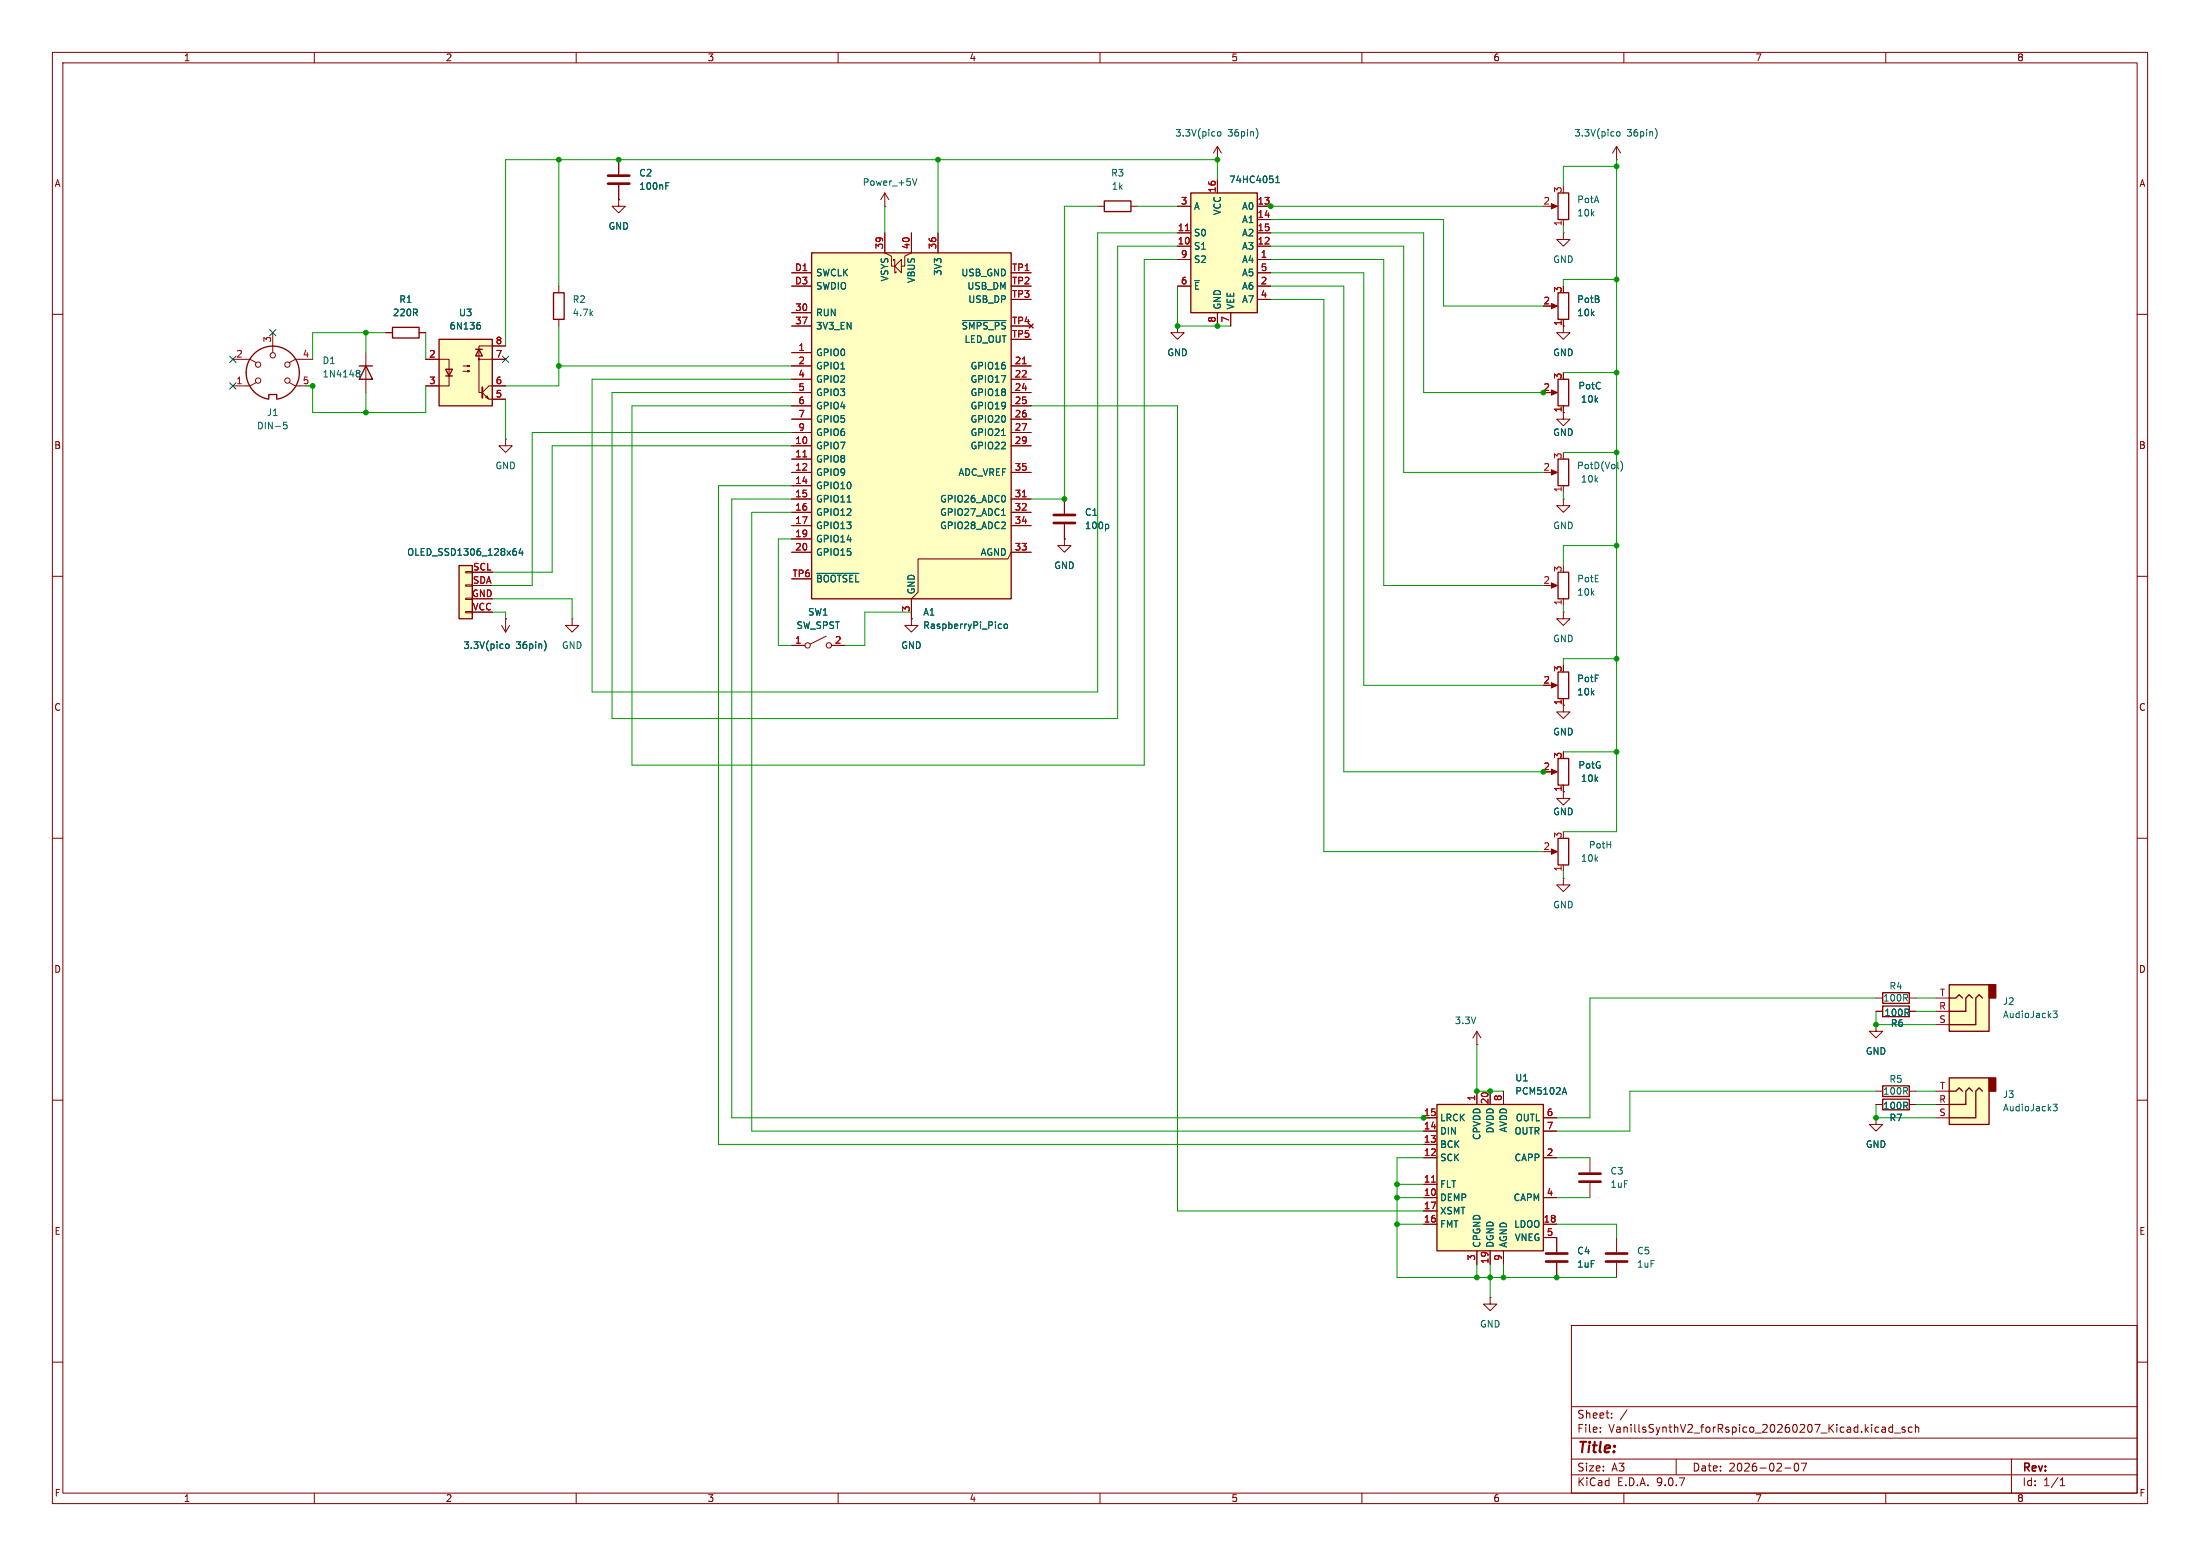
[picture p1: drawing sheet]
<svg xmlns="http://www.w3.org/2000/svg" width="420mm" height="297mm" viewBox="0 0 420 297" stroke-linecap="round" stroke-linejoin="round" font-family="sans-serif">
<g fill="none" stroke="#840000" stroke-width=".19">
<path d="M10 10h400v277h-400zM12 12h396v273h-396zM60 10v2M110 10v2M160 10v2M210 10v2M260 10v2M310 10v2M360 10v2M10 60h2M44.4 68.6h3.4l1.1 .6M48.9 73l-1.1 .7h-3.4"/>
<path d="M52.1 63.5v3.8M55.2 73l1.2 .7h3.3M59.7 68.6h-3.3l-1.2 .6M295.9 74.9h1M298.4 77.5v2.5h1.3l-1.3 1.3-1.2-1.3h1.2M408 60h2M295.9 90.2h1M298.4 95.3v1.2h1.3l-1.3 1.3-1.2-1.3h1.2M298.4 95.3h.1M298.4 92.7v1.3M10 110h2M408 110h2"/>
<path d="M295.9 130.8h1M298.4 133.4v2.5h1.3l-1.3 1.3-1.2-1.3h1.2M10 160h2M295.9 147.3h1M298.4 149.9v2.5h1.3l-1.3 1.3-1.2-1.3h1.2M408 160h2M281.9 199.4h.1M281.9 196.9l-.7 1.2M281.9 196.9l.8 1.2M281.9 196.9v2.5M10 210h2M408 210h2"/>
<path d="M297.2 236.2v2.8M303.5 221v2.8M303.5 225.8v2.8M308.6 236.2v2.8M284.5 247.6v1.3h1.2l-1.2 1.3-1.3-1.3h1.3M284.5 247.6h.1M297.2 241v2.8M300 253h108v32h-108zM308.6 241v2.8M10 260h2M300 278.5h108M300 274.5h108"/>
<path d="M300 268.5h108M305.5 273.2v.2M305.5 272.5v.1M307.7 270.5v.2M307.7 269.8v.1M310.6 269.1l-1.3 1.9M320 278.5v3M342.7 279.4l.2-.1a.8 .8 0 0 1 .5 .7 .8 .8 0 0 1-.5 .8l-.2-.2-.2-.4zM343.9 279.3h1l-.7 1.5M358.2 272.4l.5 .1M358.7 273.3l-.5 .1M359.3 272.5h.6v.9"/>
<path d="M359.9 272.7l-.5 .1a.29 .29 0 0 0-.2 .3 .29 .29 0 0 0 .2 .3l.5-.1M361.3 272.5l-.4-.1-.3 .3 .1 .6h.6M361.3 271.9v1.5M361.7 273.5h1.1M363.7 272.5l-.4-.1-.2 .2 .1 .2 .5 .2v.3h-.6M365 272.5l-.4-.1-.3 .3 .1 .6h.6M365.7 272.5l.2-.1 .3 .1 .1 .9M365.7 271.9v1.5M384 278.5v6.5M408 260h2M60 285v2M110 285v2"/>
<path d="M160 285v2M210 285v2M260 285v2M300 281.5h108M310 285v2M340.7 280.2h1.2M360 285v2M393.3 283.6h.9M393.3 282.5l.4-.4v1.5"/>
<circle cx="49.3" cy="69.6" r=".51"/>
<circle cx="49.3" cy="72.6" r=".51"/>
<circle cx="52.1" cy="67.8" r=".51"/>
<circle cx="54.9" cy="69.6" r=".51"/>
<circle cx="54.9" cy="72.6" r=".51"/>
</g>
<path d="M51.3 76.1v-.8h1.5v.8M51.3 76.2a5.1 5.1 0 0 1-3.5-7.8 5.1 5.1 0 0 1 8.6 0 5.1 5.1 0 0 1-3.6 7.8M297.4 72.4h2.1v5.1h-2.1zM297.4 87.6h2.1v5.1h-2.1zM297.4 128.3h2.1v5.1h-2.1zM297.4 144.8h2.1v5.1h-2.1z" fill="none" stroke="#840000" stroke-width=".25"/>
<path d="M54.8 80.6h-.6l-.1 .6 .2-.1h.4l.1 .2v.4l-.2 .2-.5-.2M309.4 88a1.46 1.46 0 0 1 0 2" fill="none" stroke="#006464" stroke-width=".19"/>
<g fill="#840000" stroke="#840000" stroke-width=".19">
<path d="M296.2 89.7l1.1 .5-1.1 .5z"/>
<path d="M296.2 74.4l1.1 .5-1.1 .5z"/>
<path d="M296.2 130.3l1.1 .5-1.1 .5z"/>
<path d="M296.2 146.8l1.1 .5-1.1 .5z"/>
</g>
<path d="M295.1 239.3h4.1M301.5 224h4.1M301.5 225.6h4.1M306.6 239.3h4M295.1 240.8h4.1M306.6 240.8h4" fill="none" stroke="#840000" stroke-width=".51"/>
<path d="M372.1 205.7h7.6v8.9h-7.6z" fill="#ffffc2"/>
<path d="M379.7 205.7h1.3v2.6h-1.3z" fill="#840000" stroke="#840000" stroke-width=".25"/>
<path d="M372.1 205.7h7.6v8.9h-7.6zM372.1 208.3h1.3l.6-.7 .6 .7M376.6 208.3l-.7-.7-.6 .7v2.5h-3.2M378.5 208.3l-.7-.7-.6 .7v5.1h-5.1" fill="none" stroke="#840000" stroke-width=".25"/>
<path d="M369.6 213.4h2.5M369.6 210.8h2.5M369.6 208.3h2.5" fill="none" stroke="#840000" stroke-width=".19"/>
<path d="M391.9 210.8h.8l-.4 .4 .4 .2v.5l-.2 .1-.6-.1" fill="none" stroke="#006464" stroke-width=".19"/>
<path d="M372.1 188h7.6v8.9h-7.6z" fill="#ffffc2"/>
<path d="M379.7 188h1.3v2.5h-1.3z" fill="#840000" stroke="#840000" stroke-width=".25"/>
<path d="M297.4 36.8h2.1v5.1h-2.1zM297.4 55.9h2.1v5.1h-2.1zM359.4 192h5.1v2.1h-5.1zM359.4 189.5h5.1v2h-5.1zM372.1 188h7.6v8.9h-7.6zM372.1 190.5h1.3l.6-.6 .6 .6M376.6 190.5l-.7-.6-.6 .6v2.5h-3.2M378.5 190.5l-.7-.6-.6 .6v5.1h-5.1M359.4 207.3h5.1v2h-5.1zM359.4 209.8h5.1v2h-5.1z" fill="none" stroke="#840000" stroke-width=".25"/>
<g fill="none" stroke="#840000" stroke-width=".19">
<path d="M295.9 39.4h1M308.6 30.5h.1M308.6 27.9l-.8 1.3M308.6 27.9l.8 1.3M308.6 27.9v2.6M295.9 58.4h1M298.4 44.5v1.2h1.3l-1.3 1.3-1.2-1.3h1.2M298.4 44.5h.1M298.4 41.9v1.3M298.4 61v2.5h1.3l-1.3 1.3-1.2-1.3h1.2M358.1 195.6v1.3h1.3l-1.3 1.2-1.2-1.2h1.2M358.1 195.6h.1"/>
<path d="M358.1 193h1.3M358.1 190.5h1.3M364.5 193h1.3M364.5 190.5h1.3M369.6 195.6h2.5M369.6 193h2.5M369.6 190.5h2.5M358.1 213.4v1.2h1.3l-1.3 1.3-1.2-1.3h1.2M358.1 213.4h.1M358.1 208.3h1.3M358.1 210.8h1.3M364.5 208.3h1.3"/>
<path d="M364.5 210.8h1.3"/>
</g>
<path d="M308.7 25.3l.2-.2 .3 .2 .1 .4-.1 .2-.3 .1-.2-.1zM316 24.5a1.46 1.46 0 0 1 0 2M391.9 193h.8l-.4 .5 .4 .1v.5l-.2 .2-.6-.2" fill="none" stroke="#006464" stroke-width=".19"/>
<g fill="#840000" stroke="#840000" stroke-width=".19">
<path d="M296.2 57.9l1.1 .5-1.1 .5z"/>
<path d="M296.2 38.9l1.1 .5-1.1 .5z"/>
</g>
<path d="M274.3 210.8h20.3v28h-20.3z" fill="#ffffc2"/>
<path d="M105.7 55.9h2v5.1h-2zM274.3 210.8h20.3v28h-20.3z" fill="none" stroke="#840000" stroke-width=".25"/>
<g fill="none" stroke="#840000" stroke-width=".19">
<path d="M106.7 54.6v1.3M106.7 61v1.2M109.2 118.1v1.3h1.3l-1.3 1.3-1.3-1.3h1.3M109.2 118.1h.1M174 118.1v1.3h1.3l-1.3 1.3-1.3-1.3h1.3M174 118.1h.1M151.1 123.2h2.6M157.7 121.4l-3 1.5M158.7 123.2h2.6M271.8 213.4h2.5M271.8 215.9h2.5M271.8 218.4h2.5"/>
<path d="M281.9 208.3v2.5M284.5 208.3v2.5M287 208.3v2.5M294.6 213.4h2.6M294.6 215.9h2.6M271.8 221h2.5M271.8 226.1h2.5M271.8 228.6h2.5M271.8 231.1h2.5M271.8 233.7h2.5M281.9 238.8v2.5M284.5 238.8v2.5"/>
<path d="M287 238.8v2.5M294.6 221h2.6M294.6 228.6h2.6M294.6 233.7h2.6M294.6 236.2h2.6"/>
<circle cx="154.2" cy="123.2" r=".51"/>
<circle cx="158.2" cy="123.2" r=".51"/>
</g>
<path d="M273.3 225.6h.7" fill="none" stroke="#a90000" stroke-width=".19"/>
<path d="M298.3 208.5h.7M298.6 207.6l.5 1.3" fill="none" stroke="#006464" stroke-width=".19"/>
<path d="M154.9 48.3h38.1v66h-38.1z" fill="#ffffc2"/>
<path d="M210.8 38.4h5.1v2h-5.1zM154.9 48.3h38.1v66h-38.1zM74.9 62.5h5.1v2h-5.1zM297.4 109.2h2.1v5.1h-2.1zM297.4 160h2.1v5.1h-2.1z" fill="none" stroke="#840000" stroke-width=".25"/>
<g fill="none" stroke="#840000" stroke-width=".19">
<path d="M118.1 38.1v1.3h1.3l-1.3 1.2-1.3-1.2h1.3M118.1 38.1h.1M118.1 30.5v2.8M118.1 35.3v2.8M168.9 39.4h.1M168.9 36.8v2.6M168.9 36.8l-.8 1.3M168.9 36.8l.8 1.3M209.5 39.4h1.3M215.9 39.4h1.3M151.1 52.1h3.8M151.1 54.6h3.8"/>
<path d="M151.1 59.7h3.8M168.9 44.5v3.8l1.3 .6v1.9h.6M170.6 49.8v-.3h.2v2.6h.3v-.3M170.8 50.8l1.3-1.3v2.6zM174 44.5v3.8l-1.3 .6v1.9h-.6M179.1 44.5v3.8M193 52.1h3.8M193 54.6h3.8M193 57.2h3.8M73.7 63.5h1.2M80 63.5h1.3M151.1 62.2h3.8"/>
<path d="M151.1 67.3h3.8M151.1 69.9h3.8M151.1 72.4h3.8M151.1 74.9h3.8M151.1 77.5h3.8M193 62.2h3.8M193 69.9h3.8M193 72.4h3.8M193 74.9h3.8M193 77.5h3.8M193 64.8h3.8M196.5 61.8l.7 .8"/>
<path d="M197.2 61.8l-.7 .8M151.1 80h3.8M151.1 82.6h3.8M151.1 85.1h3.8M151.1 87.6h3.8M151.1 90.2h3.8M151.1 92.7h3.8M151.1 95.3h3.8M151.1 97.8h3.8M193 80h3.8M193 82.6h3.8M193 85.1h3.8"/>
<path d="M193 90.2h3.8M193 95.3h3.8M193 97.8h3.8M151.1 100.3h3.8M151.1 102.9h3.8M151.1 105.4h3.8M151.1 110.5h3.8M193 100.3h3.8M196.8 105.4h-3.8l-.6 1.3h-17.1v6.3l-1.3 1.3v3.8M295.9 111.8h1M298.4 116.8v1.3h1.3l-1.3 1.3-1.2-1.3h1.2M298.4 116.8h.1"/>
<path d="M298.4 114.3v1.3M295.9 162.6h1M298.4 167.6v1.3h1.3l-1.3 1.3-1.2-1.3h1.2M298.4 167.6h.1M298.4 165.1v1.3"/>
</g>
<path d="M195.2 69.4h.7M153.3 87.2h.7M195.2 94.8h.7" fill="none" stroke="#a90000" stroke-width=".19"/>
<path d="M127.1 35.5h.4M127.1 34.9h.6M174.2 34.1l.4 1.3 .4-1.3M183.7 61.2h8.4M161.7 95.8h.8M191.2 83.1h.7M191.2 98.4h.7M155.9 109.4h8.1M190.8 119.1l.4 .1M191.2 119.9l-.4 .1M191.7 119.2l.2-.1 .4 .1v.5l-.1 .2-.3 .1-.2-.2z" fill="none" stroke="#006464" stroke-width=".19"/>
<path d="M116.1 33.5h4M116.1 35.1h4" fill="none" stroke="#840000" stroke-width=".51"/>
<g fill="#840000" stroke="#840000" stroke-width=".19">
<path d="M296.2 111.3l1.1 .5-1.1 .5z"/>
<path d="M296.2 162.1l1.1 .5-1.1 .5z"/>
</g>
<path d="M83.8 64.8h10.2v12.7h-10.2z" fill="#ffffc2"/>
<path d="M83.8 64.8h10.2v12.7h-10.2zM85.1 70.5h1.3l-.7 1.3zM85.1 71.8h1.3M90.8 66.7h1.3M91.4 66.7l.7 1.2h-1.3z" fill="none" stroke="#840000" stroke-width=".25"/>
<g fill="none" stroke="#840000" stroke-width=".19">
<path d="M232.4 30.5h.1M232.4 27.9l-.8 1.3M232.4 27.9l.8 1.3M232.4 27.9v2.6M81.3 68.6h4.4v5.1h-4.4M88.4 69.9h1.3l-.4 .1v-.3l.4 .2M88.4 70.9h1.3l-.4 .1v-.3l.4 .2M91.4 68.6h5.1M92.2 75.1l1.1 1.1h3.2M92.7 75.8l.3-.2 .2 .5zM96.5 66h-5.1v8.9h.7M96.5 73.7h-3.2l-1.1 1.1"/>
<circle cx="91.4" cy="68.6" r=".13"/>
</g>
<path d="M92.1 73.9v2" fill="none" stroke="#840000" stroke-width=".36"/>
<path d="M232.5 25.3l.2-.2 .3 .2 .1 .4-.1 .2-.3 .1-.2-.1zM239.8 24.5a1.46 1.46 0 0 1 0 2M91.3 62h.2l.2 .3v.4l-.4 .1M91.4 61.5h.2" fill="none" stroke="#006464" stroke-width=".19"/>
<path d="M227.3 36.8h12.7v22.9h-12.7z" fill="#ffffc2"/>
<path d="M227.3 36.8h12.7v22.9h-12.7zM68.6 69.9h2.5M69.8 69.9l1.3 2.5h-2.5z" fill="none" stroke="#840000" stroke-width=".25"/>
<g fill="none" stroke="#840000" stroke-width=".19">
<path d="M224.8 39.4h2.5M232.4 34.3v2.5M240 39.4h2.6M224.8 44.5h2.5M224.8 47h2.5M224.8 49.5h2.5M224.8 54.6h2.5M232.4 59.7v2.5M234.9 59.7v2.5M240 44.5h2.6M240 47h2.6M240 49.5h2.6"/>
<path d="M240 54.6h2.6M240 41.9h2.6M240 52.1h2.6M240 57.2h2.6M69.8 67.3v7.6M95.8 119.4l.7 1.3M96.5 118.1h.1M96.5 118.1v2.6M97.3 119.4l-.8 1.3"/>
</g>
<path d="M226.3 44h.7" fill="none" stroke="#a90000" stroke-width=".19"/>
<path d="M243.6 34.9h.7M243.6 34l.3-.4v1.3M228.1 53.6h.9M68.1 71.2h.1M68.1 70.7h.4l.2 .1v.2l-.2 .2M68.2 71.2h.3M68.2 71.2l-.1 .1M68.5 71.2l.2 .3v.3l-.2 .2-.4-.1M96.6 123l.2-.1 .3 .1 .1 .5-.1 .2-.3 .1-.2-.2zM103.9 122.3a1.46 1.46 0 0 1 0 2" fill="none" stroke="#006464" stroke-width=".19"/>
<path d="M87.6 108h2.6v10.1h-2.6z" fill="#ffffc2"/>
<path d="M87.6 108h2.6v10.1h-2.6z" fill="none" stroke="#840000" stroke-width=".25"/>
<g fill="none" stroke="#840000" stroke-width=".19">
<path d="M118.1 38.1h.1M118.1 30.5v2.8M118.1 35.3v2.8M224.8 39.4h2.5M232.4 34.3v2.5M240 39.4h2.6M151.1 54.6h3.8M151.1 52.1h3.8M151.1 59.7h3.8M168.9 44.5v3.8M174 44.5v3.8M179.1 44.5v3.8"/>
<path d="M193 54.6h3.8M193 52.1h3.8M193 57.2h3.8M224.8 44.5h2.5M224.8 47h2.5M224.8 49.5h2.5M224.8 54.6h2.5M232.4 59.7v2.5M234.9 59.7v2.5M240 44.5h2.6M240 47h2.6M240 49.5h2.6"/>
<path d="M240 54.6h2.6M240 41.9h2.6M240 52.1h2.6M240 57.2h2.6M73.7 63.5h1.2M80 63.5h1.3M81.3 68.6h2.5M81.3 73.7h2.5M94 68.6h2.5M94 73.7h2.5M94 66h2.5M94 76.2h2.5"/>
<path d="M151.1 62.2h3.8M151.1 67.3h3.8M151.1 69.9h3.8M151.1 72.4h3.8M151.1 74.9h3.8M151.1 77.5h3.8M193 62.2h3.8M193 69.9h3.8M193 72.4h3.8M193 74.9h3.8M193 77.5h3.8M193 64.8h3.8"/>
<path d="M196.5 61.8l.7 .8M197.2 61.8l-.7 .8M224.8 62.2v1.3h1.3l-1.3 1.3-1.3-1.3h1.3M224.8 62.2h.1M298.4 61v1.2M298.4 77.5v1.2M96.5 83.8v1.3h1.3l-1.3 1.3-1.3-1.3h1.3M96.5 83.8h.1M151.1 80h3.8M151.1 82.6h3.8M151.1 85.1h3.8M151.1 87.6h3.8"/>
<path d="M151.1 90.2h3.8M151.1 92.7h3.8M151.1 95.3h3.8M151.1 97.8h3.8M193 80h3.8M193 82.6h3.8M193 85.1h3.8M193 90.2h3.8M193 95.3h3.8M193 97.8h3.8M203.2 95.3v2.7M88.9 116.7h1.3v.3h-1.3z"/>
<path d="M88.9 114.2h1.3v.2h-1.3zM88.9 111.6h1.3v.3h-1.3zM88.9 109.1h1.3v.2h-1.3zM90.2 116.8h3.8M90.2 114.3h3.8M90.2 111.8h3.8M90.2 109.2h3.8M96.5 118.1h.1M151.1 100.3h3.8M151.1 102.9h3.8M151.1 105.4h3.8M151.1 110.5h3.8"/>
<path d="M174 118.1h.1M174 114.3v3.8M193 100.3h3.8M193 105.4h3.8M203.2 102.9v1.2h1.3l-1.3 1.3-1.3-1.3h1.3M203.2 102.9h.1M203.2 100.1v2.8M151.1 123.2h2.6M158.7 123.2h2.6M298.4 133.4v1.2M298.4 149.9v1.2M358.1 195.6h.1"/>
<path d="M358.1 193h1.3M364.5 193h1.3M271.8 213.4h2.5M271.8 215.9h2.5M271.8 218.4h2.5M281.9 208.3v2.5M284.5 208.3v2.5M287 208.3v2.5M294.6 213.4h2.6M294.6 215.9h2.6M358.1 213.4h.1M358.1 210.8h1.3"/>
<path d="M364.5 210.8h1.3M271.8 221h2.5M271.8 226.1h2.5M271.8 228.6h2.5M271.8 231.1h2.5M271.8 233.7h2.5M281.9 238.8v2.5M284.5 238.8v2.5M287 238.8v2.5M294.6 236.2h2.6v2.8M294.6 221h2.6M294.6 228.6h2.6"/>
<path d="M294.6 233.7h2.6M297.2 241v2.8"/>
</g>
<g fill="none" stroke="#006464" stroke-width=".19">
<path d="M127.1 34.9h.6M127.1 35.5h.4M243.6 34.9h.7M243.6 34l.3-.4v1.3M228.1 53.6h.9M91.3 62h.2l.2 .3v.4l-.4 .1M91.4 61.5h.2M183.7 61.2h8.4M161.7 95.8h.8M191.2 83.1h.7M191.2 98.4h.7M98.1 105.2h.3l.2 .2-.1 .5-.4 .1"/>
<path d="M98.2 104.7h.3M99.4 104.7l-.3 .9h.8M99.7 105.1v.9M155.9 109.4h8.1M190.8 119.1l.4 .1M191.2 119.9l-.4 .1M191.7 119.2l.2-.1 .4 .1v.5l-.1 .2-.3 .1-.2-.2zM211.4 100.1l.3 .2v.4l-.3 .2M96.6 123l.2-.1 .3 .1 .1 .5-.1 .2-.3 .1-.2-.2zM103.9 122.3a1.46 1.46 0 0 1 0 2M298.3 208.5h.7M298.6 207.6l.5 1.3"/>
</g>
<path d="M201.2 98.3h4M201.2 99.8h4" fill="none" stroke="#840000" stroke-width=".51"/>
<g fill="none" stroke="#009600" stroke-width=".19">
<path d="M106.7 30.5v24.1M168.9 39.4v5.1M179.1 30.5v14M209.5 39.4h-6.3v55.9h-6.4M217.2 39.4h7.6M232.4 34.3v-3.8h-135.9v35.5M241.3 39.4h53.3M308.6 31.8h-10.2v3.8M308.6 30.5v128.3h-10.2M224.8 44.5h-15.3v87.6h-96.5v-59.7h38.1M224.8 47h-11.4v90.2h-96.6v-62.3h34.3M224.8 49.5h-6.4v96.6h-97.8v-68.6h30.5"/>
<path d="M224.8 54.6v7.6h10.1M242.6 44.5h29.2v30.4h22.8M242.6 47h25.4v43.2h26.6M242.6 52.1h17.7v78.7h34.3M242.6 49.5h21.6v62.3h30.4M242.6 57.2h10.1v105.4h41.9M242.6 54.6h13.9v92.7h38.1M242.6 41.9h33v16.5h19M298.4 43.2v1.3M308.6 53.3h-10.2v1.3M58.4 73.7h1.3v5h21.6v-5M69.8 63.5v3.8"/>
<path d="M69.8 74.9v3.8M73.7 63.5h-14v5.1M81.3 63.5v5.1M96.5 76.2v7.6M106.7 62.2v11.5h-10.2M106.7 69.9h44.4M196.8 77.5h28v153.6h47M298.4 71.1h10.2M151.1 82.6h-49.5v29.2h-7.6M151.1 85.1h-45.7v24.1h-11.4M151.1 92.7h-13.9v125.7h134.6M151.1 95.3h-11.4v118.1h132.1"/>
<path d="M151.1 97.8h-7.6v118.1h128.3M298.4 94v1.3M298.4 86.4h10.2M94 116.8h2.5v1.3M94 114.3h15.2v3.8M151.1 102.9h-2.5v20.3h2.5M174 116.8h-8.9v6.4h-3.8M298.4 115.6v1.2M308.6 104.1h-10.2v3.9M308.6 125.7h-10.2v1.3M298.4 143.5h10.2M298.4 166.4v1.2"/>
<path d="M281.9 199.4v8.9h5.1M358.1 190.5h-54.6v22.9h-6.3M358.1 193v2.6h11.5M365.8 190.5h3.8M365.8 193h3.8M358.1 210.8v2.6h11.5M358.1 208.3h-47v7.6h-13.9M365.8 208.3h3.8M365.8 210.8h3.8M266.7 226.1h5.1M266.7 233.7h5.1M266.7 228.6h5.1"/>
<path d="M271.8 221h-5.1v22.8h41.9M297.2 233.7h11.4v2.5M297.2 221h6.3M297.2 228.6h6.3M281.9 241.3v2.5M284.5 241.3v6.3M287 241.3v2.5"/>
</g>
<path d="M43.8 73.1l1.3 1.2M43.8 68l1.3 1.2M45.1 73.1l-1.3 1.2M45.1 68l-1.3 1.2M51.5 62.9l1.2 1.2M52.7 62.9l-1.2 1.2M95.9 68l1.2 1.2M97.1 68l-1.2 1.2" fill="none" stroke="#000084" stroke-width=".19"/>
<path d="M226.3 44h.7M195.2 69.4h.7M153.3 87.2h.7M195.2 94.8h.7M273.3 225.6h.7" fill="none" stroke="#a90000" stroke-width=".19"/>
<g fill="#009600" stroke="#009600" stroke-width=".19">
<circle cx="281.9" cy="243.8" r=".46"/>
<circle cx="284.5" cy="243.8" r=".46"/>
<circle cx="297.2" cy="243.8" r=".46"/>
<circle cx="266.7" cy="233.7" r=".46"/>
<circle cx="284.5" cy="208.3" r=".46"/>
<circle cx="281.9" cy="208.3" r=".46"/>
<circle cx="287" cy="243.8" r=".46"/>
<circle cx="179.1" cy="30.5" r=".46"/>
<circle cx="232.4" cy="30.5" r=".46"/>
<circle cx="232.4" cy="62.2" r=".46"/>
<circle cx="59.7" cy="73.7" r=".46"/>
<circle cx="106.7" cy="69.9" r=".46"/>
<circle cx="69.8" cy="78.7" r=".46"/>
<circle cx="69.8" cy="63.5" r=".46"/>
<circle cx="308.6" cy="125.7" r=".46"/>
<circle cx="308.6" cy="86.4" r=".46"/>
<circle cx="308.6" cy="104.1" r=".46"/>
<circle cx="266.7" cy="226.1" r=".46"/>
<circle cx="266.7" cy="228.6" r=".46"/>
<circle cx="271.8" cy="213.4" r=".46"/>
<circle cx="294.6" cy="147.3" r=".46"/>
<circle cx="308.6" cy="143.5" r=".46"/>
<circle cx="118.1" cy="30.5" r=".46"/>
<circle cx="203.2" cy="95.3" r=".46"/>
<circle cx="224.8" cy="62.2" r=".46"/>
<circle cx="106.7" cy="30.5" r=".46"/>
<circle cx="308.6" cy="53.3" r=".46"/>
<circle cx="242.6" cy="39.4" r=".46"/>
<circle cx="308.6" cy="71.1" r=".46"/>
<circle cx="308.6" cy="31.8" r=".46"/>
<circle cx="358.1" cy="213.4" r=".46"/>
<circle cx="358.1" cy="195.6" r=".46"/>
<circle cx="294.6" cy="74.9" r=".46"/>
</g>
<text font-size="2.8" fill="#840000" x="301" y="277.9">Title:</text>
<g font-size="2.1" fill="#840000">
<text x="301" y="273.7">File:</text>
<text x="301" y="271">Sheet:</text>
<text x="307.1" y="273.7">VanillsSynthV2_forRspico_20260207_Kicad.kicad_sch</text>
<text x="301" y="281.1">Size:</text>
<text x="307.6" y="281.1">A3</text>
<text x="323" y="281.1">Date:</text>
<text x="330" y="281.1">2026-02-07</text>
<text x="386" y="281.3">Rev:</text>
<text x="301" y="283.9">KiCad</text>
<text x="308.7" y="283.9">E.D.A.</text>
<text x="316.3" y="283.9">9.0.7</text>
<text x="386" y="283.9">Id:</text>
<text x="390.1" y="283.9">1/1</text>
</g>
<g font-size="1.8" fill="#840000">
<text x="35" y="11.9">1</text>
<text x="85" y="11.9">2</text>
<text x="135" y="11.9">3</text>
<text x="185" y="11.9">4</text>
<text x="235" y="11.9">5</text>
<text x="285" y="11.9">6</text>
<text x="335" y="11.9">7</text>
<text x="385" y="11.9">8</text>
<text x="10.3" y="35.9">A</text>
<text x="408.3" y="35.9">A</text>
<text x="10.3" y="85.9">B</text>
<text x="408.2" y="85.9">B</text>
<text x="10.3" y="135.9">C</text>
<text x="408.2" y="135.9">C</text>
<text x="10.3" y="185.9">D</text>
<text x="408.2" y="185.9">D</text>
<text x="10.3" y="235.9">E</text>
<text x="408.3" y="235.9">E</text>
<text x="10.3" y="285.9">F</text>
<text x="35" y="286.9">1</text>
<text x="85" y="286.9">2</text>
<text x="135" y="286.9">3</text>
<text x="185" y="286.9">4</text>
<text x="235" y="286.9">5</text>
<text x="285" y="286.9">6</text>
<text x="335" y="286.9">7</text>
<text x="385" y="286.9">8</text>
<text x="408.3" y="285.9">F</text>
</g>
<g font-size="1.8" fill="#006464">
<text x="224.3" y="26.3">3.3V(pico</text>
<text x="234.4" y="26.3">36pin)</text>
<text x="300.5" y="26.3">3.3V(pico</text>
<text x="310.6" y="26.3">36pin)</text>
<text x="121.9" y="33.9">C2</text>
<text x="164.6" y="35.7">Power_+5V</text>
<text x="212" y="33.9">R3</text>
<text x="234.6" y="35.2">74HC4051</text>
<text x="121.9" y="36.4">100nF</text>
<text x="212.1" y="36.4">1k</text>
<text x="227.8" y="40.2">A</text>
<text x="233.3" y="41.2" transform="rotate(-90 233.3 41.2)">VCC</text>
<text x="237" y="40.2">A0</text>
<text x="301" y="39">PotA</text>
<text x="301" y="41.5">10k</text>
<text x="116.1" y="44">GND</text>
<text x="227.8" y="45.3">S0</text>
<text x="227.8" y="47.9">S1</text>
<text x="237" y="42.8">A1</text>
<text x="237" y="45.3">A2</text>
<text x="237" y="47.9">A3</text>
<text x="155.7" y="52.9">SWCLK</text>
<text x="169.8" y="53.8" transform="rotate(-90 169.8 53.8)">VSYS</text>
<text x="179.9" y="52.7" transform="rotate(-90 179.9 52.7)">3V3</text>
<text x="183.4" y="52.9">USB_GND</text>
<text x="227.8" y="50.4">S2</text>
<text x="237" y="50.4">A4</text>
<text x="237" y="52.9">A5</text>
<text x="296.4" y="50.4">GND</text>
<text x="76.1" y="58">R1</text>
<text x="109.2" y="58">R2</text>
<text x="155.7" y="55.5">SWDIO</text>
<text x="174.9" y="54.1" transform="rotate(-90 174.9 54.1)">VBUS</text>
<text x="184.6" y="55.5">USB_DM</text>
<text x="184.8" y="58">USB_DP</text>
<text x="227.8" y="55.5">~{E}</text>
<text x="233.3" y="59.2" transform="rotate(-90 233.3 59.2)">GND</text>
<text x="235.8" y="59.2" transform="rotate(-90 235.8 59.2)">VEE</text>
<text x="237" y="55.5">A6</text>
<text x="237" y="58">A7</text>
<text x="301" y="58">PotB</text>
<text x="74.9" y="60.6">220R</text>
<text x="85.7" y="63.1">6N136</text>
<text x="87.5" y="60.6">U3</text>
<text x="109.2" y="60.6">4.7k</text>
<text x="155.7" y="60.6">RUN</text>
<text x="155.7" y="63.1">3V3_EN</text>
<text x="183.5" y="63.1">~{SMPS_PS}</text>
<text x="184" y="65.6">LED_OUT</text>
<text x="301" y="60.6">10k</text>
<text x="61.5" y="69.7">D1</text>
<text x="155.7" y="68.2">GPIO0</text>
<text x="155.7" y="70.7">GPIO1</text>
<text x="185.2" y="70.7">GPIO16</text>
<text x="222.8" y="68.2">GND</text>
<text x="296.4" y="68.2">GND</text>
<text x="61.5" y="72.2">1N4148</text>
<text x="155.7" y="73.3">GPIO2</text>
<text x="155.7" y="75.8">GPIO3</text>
<text x="185.2" y="73.3">GPIO17</text>
<text x="185.2" y="75.8">GPIO18</text>
<text x="301.2" y="74.5">PotC</text>
<text x="301.7" y="77.1">10k</text>
<text x="49" y="82.1">DIN-5</text>
<text x="50.9" y="79.6">J1</text>
<text x="155.7" y="78.3">GPIO4</text>
<text x="155.7" y="80.9">GPIO5</text>
<text x="155.7" y="83.4">GPIO6</text>
<text x="185.2" y="78.3">GPIO19</text>
<text x="185.2" y="80.9">GPIO20</text>
<text x="185.2" y="83.4">GPIO21</text>
<text x="296.4" y="83.4">GND</text>
<text x="94.5" y="89.8">GND</text>
<text x="155.7" y="86">GPIO7</text>
<text x="155.7" y="88.5">GPIO8</text>
<text x="185.2" y="86">GPIO22</text>
<text x="301" y="89.8">PotD(Vol)</text>
<text x="155.7" y="91">GPIO9</text>
<text x="155.7" y="93.6">GPIO10</text>
<text x="182.9" y="91">ADC_VREF</text>
<text x="301.7" y="92.3">10k</text>
<text x="155.7" y="96.1">GPIO11</text>
<text x="155.7" y="98.7">GPIO12</text>
<text x="155.7" y="101.2">GPIO13</text>
<text x="179.4" y="96.1">GPIO26_ADC0</text>
<text x="179.4" y="98.7">GPIO27_ADC1</text>
<text x="179.4" y="101.2">GPIO28_ADC2</text>
<text x="207" y="98.7">C1</text>
<text x="207" y="101.2">100p</text>
<text x="296.4" y="101.2">GND</text>
<text x="77.6" y="106.3">OLED_SSD1306_128x64</text>
<text x="155.7" y="103.7">GPIO14</text>
<text x="155.7" y="106.3">GPIO15</text>
<text x="187.1" y="106.3">AGND</text>
<text x="155.7" y="111.4">~{BOOTSEL}</text>
<text x="174.9" y="113.5" transform="rotate(-90 174.9 113.5)">GND</text>
<text x="201.2" y="108.8">GND</text>
<text x="301" y="111.4">PotE</text>
<text x="301" y="113.9">10k</text>
<text x="154.2" y="117.7">SW1</text>
<text x="176.1" y="117.7">A1</text>
<text x="88.4" y="124.1">3.3V(pico</text>
<text x="98.5" y="124.1">36pin)</text>
<text x="107.2" y="124.1">GND</text>
<text x="152" y="120.2">SW_SPST</text>
<text x="172" y="124.1">GND</text>
<text x="176.1" y="120.2">RaspberryPi_Pico</text>
<text x="296.4" y="122.8">GND</text>
<text x="301" y="130.4">PotF</text>
<text x="301" y="132.9">10k</text>
<text x="296.4" y="140.6">GND</text>
<text x="301.2" y="146.9">PotG</text>
<text x="301.7" y="149.5">10k</text>
<text x="296.4" y="155.8">GND</text>
<text x="301.7" y="164.7">10k</text>
<text x="303.2" y="162.2">PotH</text>
<text x="296.4" y="173.6">GND</text>
<text x="359.4" y="191.4">100R</text>
<text x="360.6" y="189.1">R4</text>
<text x="382.3" y="192">J2</text>
<text x="277.6" y="195.7">3.3V</text>
<text x="359.7" y="194.2">100R</text>
<text x="360.9" y="196.2">R6</text>
<text x="382.3" y="194.5">AudioJack3</text>
<text x="356.1" y="201.5">GND</text>
<text x="289.2" y="206.6">U1</text>
<text x="289.2" y="209.1">PCM5102A</text>
<text x="359.4" y="209.1">100R</text>
<text x="360.6" y="206.9">R5</text>
<text x="382.3" y="209.8">J3</text>
<text x="274.8" y="214.2">LRCK</text>
<text x="289.3" y="214.2">OUTL</text>
<text x="359.4" y="211.9">100R</text>
<text x="360.6" y="214.2">R7</text>
<text x="382.3" y="212.3">AudioJack3</text>
<text x="274.8" y="216.8">DIN</text>
<text x="274.8" y="219.3">BCK</text>
<text x="274.8" y="221.8">SCK</text>
<text x="282.8" y="217.7" transform="rotate(-90 282.8 217.7)">CPVDD</text>
<text x="285.3" y="216.4" transform="rotate(-90 285.3 216.4)">DVDD</text>
<text x="287.9" y="216.2" transform="rotate(-90 287.9 216.2)">AVDD</text>
<text x="289" y="216.8">OUTR</text>
<text x="289" y="221.8">CAPP</text>
<text x="356.1" y="219.3">GND</text>
<text x="274.8" y="226.9">FLT</text>
<text x="307.3" y="224.4">C3</text>
<text x="307.3" y="226.9">1uF</text>
<text x="274.8" y="229.5">DEMP</text>
<text x="274.8" y="232">XSMT</text>
<text x="288.8" y="229.5">CAPM</text>
<text x="274.8" y="234.5">FMT</text>
<text x="282.8" y="238.3" transform="rotate(-90 282.8 238.3)">CPGND</text>
<text x="285.3" y="238.3" transform="rotate(-90 285.3 238.3)">DGND</text>
<text x="287.9" y="238.3" transform="rotate(-90 287.9 238.3)">AGND</text>
<text x="289" y="234.5">LDOO</text>
<text x="289.1" y="237.1">VNEG</text>
<text x="301" y="239.6">C4</text>
<text x="312.4" y="239.6">C5</text>
<text x="301" y="242.2">1uF</text>
<text x="312.4" y="242.2">1uF</text>
<text x="282.4" y="253.6">GND</text>
</g>
<g font-size="1.8" fill="#a90000">
<text x="225.4" y="39.1">3</text>
<text x="232.2" y="36.9" transform="rotate(-90 232.2 36.9)">16</text>
<text x="240" y="39.1">13</text>
<text x="240" y="41.7">14</text>
<text x="294.6" y="39.1">2</text>
<text x="298.2" y="36.9" transform="rotate(-90 298.2 36.9)">3</text>
<text x="168.7" y="47.7" transform="rotate(-90 168.7 47.7)">39</text>
<text x="173.7" y="47.7" transform="rotate(-90 173.7 47.7)">40</text>
<text x="178.8" y="47.7" transform="rotate(-90 178.8 47.7)">36</text>
<text x="224.7" y="44.2">11</text>
<text x="224.7" y="46.7">10</text>
<text x="240" y="44.2">15</text>
<text x="240" y="46.7">12</text>
<text x="298.2" y="43.3" transform="rotate(-90 298.2 43.3)">1</text>
<text x="151.7" y="51.8">D1</text>
<text x="193.1" y="51.8">TP1</text>
<text x="225.4" y="49.3">9</text>
<text x="240.6" y="49.3">1</text>
<text x="240.6" y="51.8">5</text>
<text x="151.7" y="54.4">D3</text>
<text x="151.7" y="59.4">30</text>
<text x="193.1" y="54.4">TP2</text>
<text x="193.1" y="56.9">TP3</text>
<text x="225.4" y="54.4">6</text>
<text x="240.6" y="54.4">2</text>
<text x="240.6" y="56.9">4</text>
<text x="294.6" y="58.2">2</text>
<text x="298.2" y="56" transform="rotate(-90 298.2 56)">3</text>
<text x="51.8" y="65.5" transform="rotate(-90 51.8 65.5)">3</text>
<text x="94.5" y="65.8">8</text>
<text x="151.7" y="62">37</text>
<text x="193.1" y="62">TP4</text>
<text x="193.1" y="64.5">TP5</text>
<text x="232.2" y="61.7" transform="rotate(-90 232.2 61.7)">8</text>
<text x="234.7" y="61.7" transform="rotate(-90 234.7 61.7)">7</text>
<text x="298.2" y="62.3" transform="rotate(-90 298.2 62.3)">1</text>
<text x="45" y="68.3">2</text>
<text x="57.7" y="68.3">4</text>
<text x="81.8" y="68.3">2</text>
<text x="94.5" y="68.3">7</text>
<text x="152.3" y="67.1">1</text>
<text x="152.3" y="69.6">2</text>
<text x="193.6" y="69.6">21</text>
<text x="45" y="73.4">1</text>
<text x="57.7" y="73.4">5</text>
<text x="81.8" y="73.4">3</text>
<text x="94.5" y="73.4">6</text>
<text x="94.5" y="75.9">5</text>
<text x="152.3" y="72.1">4</text>
<text x="152.3" y="74.7">5</text>
<text x="152.3" y="77.2">6</text>
<text x="193.6" y="72.1">22</text>
<text x="193.6" y="74.7">24</text>
<text x="193.6" y="77.2">25</text>
<text x="294.6" y="74.7">2</text>
<text x="298.2" y="72.5" transform="rotate(-90 298.2 72.5)">3</text>
<text x="152.3" y="79.8">7</text>
<text x="152.3" y="82.3">9</text>
<text x="193.6" y="79.8">26</text>
<text x="193.6" y="82.3">27</text>
<text x="298.2" y="78.8" transform="rotate(-90 298.2 78.8)">1</text>
<text x="151.7" y="84.8">10</text>
<text x="151.7" y="87.4">11</text>
<text x="151.7" y="89.9">12</text>
<text x="193.6" y="84.8">29</text>
<text x="193.6" y="89.9">35</text>
<text x="294.6" y="89.9">2</text>
<text x="298.2" y="87.7" transform="rotate(-90 298.2 87.7)">3</text>
<text x="151.7" y="92.5">14</text>
<text x="151.7" y="95">15</text>
<text x="193.6" y="95">31</text>
<text x="298.2" y="94.1" transform="rotate(-90 298.2 94.1)">1</text>
<text x="151.7" y="97.5">16</text>
<text x="151.7" y="100.1">17</text>
<text x="193.6" y="97.5">32</text>
<text x="193.6" y="100.1">34</text>
<text x="151.7" y="102.6">19</text>
<text x="151.7" y="105.2">20</text>
<text x="193.6" y="105.2">33</text>
<text x="90.2" y="111.5">SDA</text>
<text x="90.2" y="109">SCL</text>
<text x="151.2" y="110.2">TP6</text>
<text x="294.6" y="111.5">2</text>
<text x="298.2" y="109.3" transform="rotate(-90 298.2 109.3)">3</text>
<text x="90" y="114">GND</text>
<text x="90.2" y="116.6">VCC</text>
<text x="173.7" y="116.9" transform="rotate(-90 173.7 116.9)">3</text>
<text x="298.2" y="115.6" transform="rotate(-90 298.2 115.6)">1</text>
<text x="151.7" y="122.9">1</text>
<text x="159.3" y="122.9">2</text>
<text x="294.6" y="130.6">2</text>
<text x="298.2" y="128.3" transform="rotate(-90 298.2 128.3)">3</text>
<text x="298.2" y="134.7" transform="rotate(-90 298.2 134.7)">1</text>
<text x="294.6" y="147.1">2</text>
<text x="298.2" y="144.9" transform="rotate(-90 298.2 144.9)">3</text>
<text x="298.2" y="151.2" transform="rotate(-90 298.2 151.2)">1</text>
<text x="298.2" y="160.1" transform="rotate(-90 298.2 160.1)">3</text>
<text x="294.6" y="162.3">2</text>
<text x="298.2" y="166.4" transform="rotate(-90 298.2 166.4)">1</text>
<text x="370.3" y="190.2">T</text>
<text x="370.1" y="192.8">R</text>
<text x="370.1" y="195.3">S</text>
<text x="370.3" y="208">T</text>
<text x="271.7" y="213.1">15</text>
<text x="271.7" y="215.6">14</text>
<text x="281.7" y="210.3" transform="rotate(-90 281.7 210.3)">1</text>
<text x="284.2" y="210.9" transform="rotate(-90 284.2 210.9)">20</text>
<text x="286.8" y="210.3" transform="rotate(-90 286.8 210.3)">8</text>
<text x="295.2" y="213.1">6</text>
<text x="295.2" y="215.6">7</text>
<text x="370.1" y="210.6">R</text>
<text x="370.1" y="213.1">S</text>
<text x="271.7" y="218.2">13</text>
<text x="271.7" y="220.7">12</text>
<text x="295.2" y="220.7">2</text>
<text x="271.7" y="225.8">11</text>
<text x="271.7" y="228.3">10</text>
<text x="271.7" y="230.9">17</text>
<text x="271.7" y="233.4">16</text>
<text x="294.6" y="233.4">18</text>
<text x="295.2" y="228.3">4</text>
<text x="295.2" y="236">5</text>
<text x="281.7" y="240.7" transform="rotate(-90 281.7 240.7)">3</text>
<text x="284.2" y="241.3" transform="rotate(-90 284.2 241.3)">19</text>
<text x="286.8" y="240.7" transform="rotate(-90 286.8 240.7)">9</text>
</g>
</svg>
